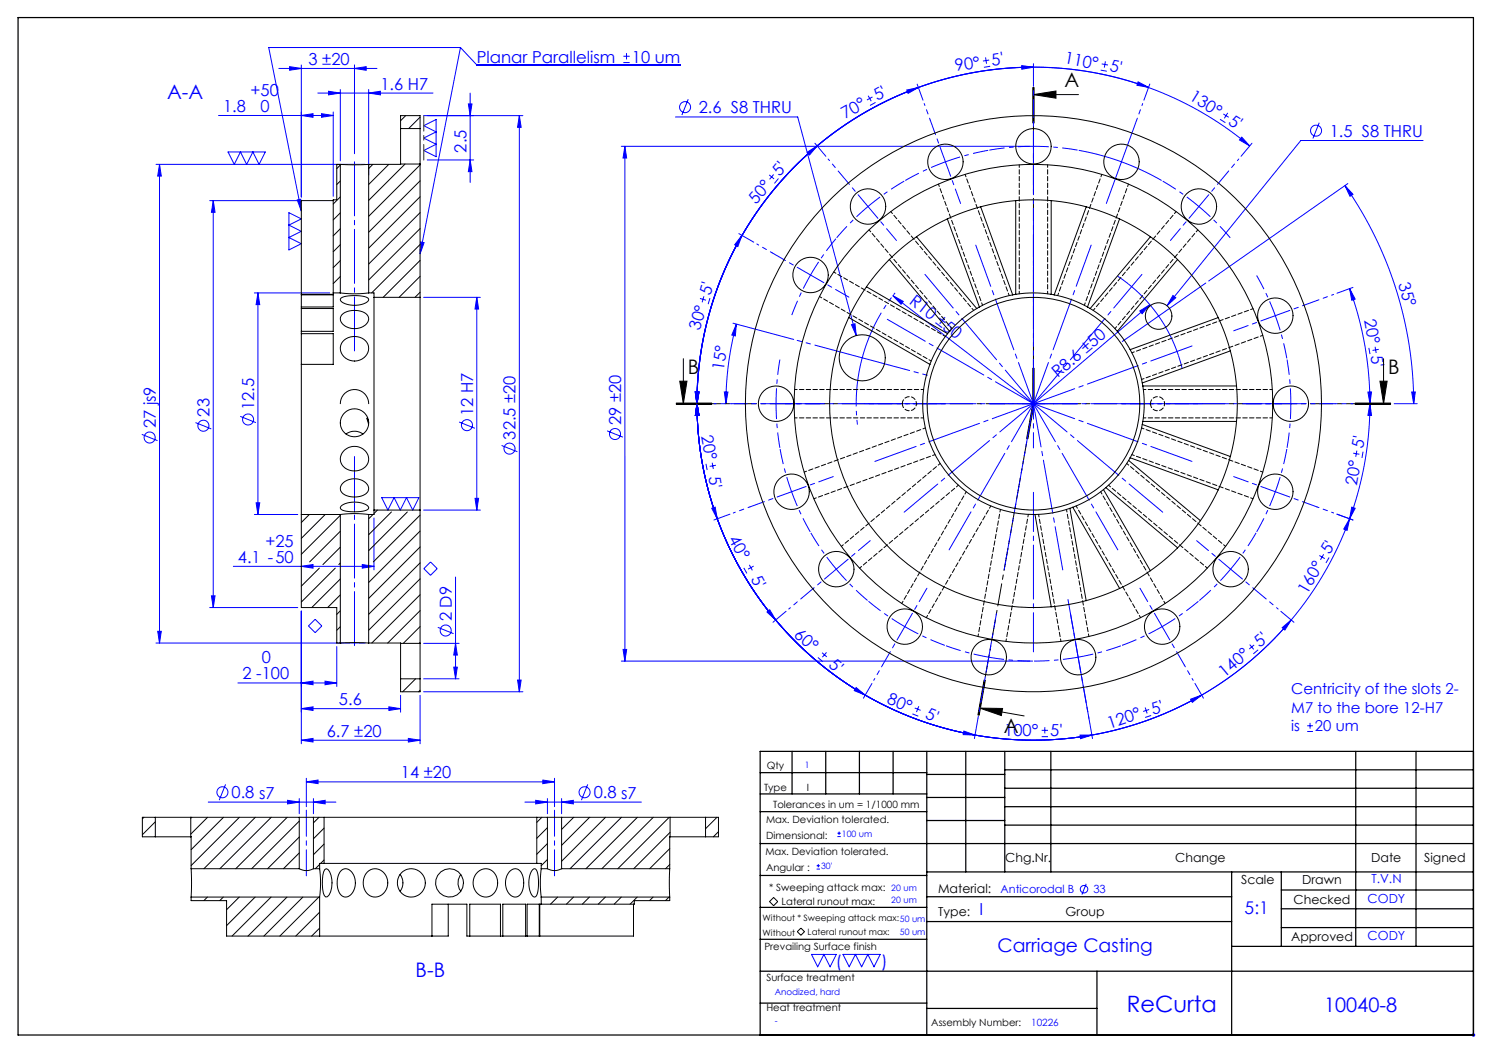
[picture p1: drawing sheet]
<svg xmlns="http://www.w3.org/2000/svg" width="420mm" height="297mm" viewBox="0 0 420 297" stroke-linecap="round" stroke-linejoin="round" font-family="sans-serif">
<g fill="none" stroke="#00f" stroke-width=".28">
<path d="M78.6 19.3h27.7M81.7 18.8l3.3 .5-3.3 .5zM85 18.3v37.3M100 19.3l3.3-.5v1zM100 18.3v25.1M129.9 13.4l4.6 4.9h57.4M129.9 13.4l-11.4 58.2M129.9 13.4h-54.1l9.2 46.1M175.8 17.6h1.8M175.8 15.9h1.8M176.7 15v1.8M278 16.2l.3 1.8"/>
<path d="M279 16.9l-1.7 .3M279.3 18.7l-1.8 .3M288.2 18.5l3.3 .5-3.3 .5zM291.5 19a94.9 94.9 0 0 0-94.9 94.9M291.5 18v5.7M310.5 19.8l1.7 .3M310.8 18l1.7 .3M311.8 17.3l-.3 1.8M61.6 32.6h32.4M85 32.6l3.3-.5v1zM89.6 26.3h32.5M90.7 32.1l3.3 .5-3.3 .5z"/>
<path d="M92.7 25.7l3.3 .6-3.3 .5zM94 31.6v23.8M96 25.3v20.1M104 26.3l3.3-.6v1.1zM104 25.3v24.1M119.5 32.6h28M119.5 35.4l3.5-1.7v10.5l-3.5-1.8 3.5-1.7-3.5-1.8 3.5-1.7zM132.1 29.3h1l-.5 3.3zM132.6 26.3v25.2M146.5 32.6v162.5M146.5 32.6l.5 3.3h-1zM190.5 33h34.5l16.5 61.6"/>
<path d="M194.1 28l-1.8 4.4M244.9 27l.8 1.5M246.1 27.3l-1.6 .9M247 28.9l-1.6 .9M255.8 25.4l3.2-.7-2.9 1.6zM258.7 23.7l1.6 4.6M259 24.7a94.9 94.9 0 0 0-62.4 89.2M320.6 33.9l-8.5 23.5M321 23.1l3 1.5-3.3-.6zM324 24.6a94.9 94.9 0 0 0-127.4 89.3M324.3 23.7l-1.6 4.6M344.1 33.7l1.5 .9"/>
<path d="M345.1 32.1l1.5 1M346.3 31.9l-.9 1.5M350.3 38.7l2.2 2.5-2.9-1.7zM372.1 34.6l-1.8 4.5M401.4 39.6h-34.5l-37.7 46.6M44 46.4h59M45 46.4l.5 3.3h-1zM45 46.4v135M59.1 56.6h24.9M60.1 56.6l.6 3.3h-1.1zM60.1 56.6v114.8M64.3 42.9h10.5l-1.7 3.5-1.8-3.5-1.7 3.5-1.8-3.5-1.7 3.5z"/>
<path d="M81.5 60l3.5 1.7-3.5 1.8 3.5 1.7-3.5 1.8 3.5 1.7-3.5 1.8zM83.8 56.4l1-.2 .2 3.3zM120.5 45.1h13.1M132.6 45.1l.5 3.3h-1zM176.3 41.3v145.2M176.3 41.3l.5 3.3h-1.1zM217 49.3l1.3 1.2M218.2 49.2l-1.1 1.4M219.6 50.4l-1.2 1.3M227.7 42.9l2.8-1.7-2.2 2.5zM229.9 40.4l3 3.7M230.5 41.2a94.9 94.9 0 0 0-33.9 72.7"/>
<path d="M290.5 41.3h-115.2M304.3 42.4a72.6 72.6 0 0 1 23.4 8.5M352.5 41.2a94.9 94.9 0 0 0-101.1-13.3 94.9 94.9 0 0 0-54.8 86M353.2 40.4l-3.1 3.7M379.4 52.3l2.2 2.5-.8 .6zM379.4 52.3a107.2 107.2 0 0 1 19.4 61.6M380.2 51.8l-39.3 27.4M118.6 68.2l1 .2-1.1 3.2zM208.4 65.9l4.2 2.4M209.3 66.4l-1.2 3.1-.9-.5zM209.3 66.4a94.9 94.9 0 0 0-12.7 47.5M71.8 82.6h21.2"/>
<path d="M72.8 82.6l.5 3.3h-1.1zM72.8 82.6v62.5M119.5 83.9h16M134.5 83.9l.5 3.3h-1zM134.5 83.9v60M197.4 84.2l1.8 .5M198.5 83.6l-.5 1.7M200.3 84.1l-.5 1.7M206.7 91.2l17.2 4.5M207.7 91.4l-.3 3.3-1-.2zM207.7 91.4a86.7 86.7 0 0 0-2.9 22.5M231.1 97.7l12.1 3.2"/>
<path d="M240.2 91.6l1-.3 .3 3.3zM247.9 89.4l-2.7 5.6-2 5.9M251.9 83.4l39.6 30.5 32.8-27.9M251.9 83.4l2.9 1.6-.6 .8zM252.5 82.6l-.4 .5M318.3 80.1a43.1 43.1 0 0 1 14.1 20.2M321.5 87.7l2.8-1.7-2.1 2.5zM330.9 83.3l.7 .7-2.4 2.2zM337 82l-20.4 14.3M380.7 81.4l1.5 3-.9 .3zM380.7 81.4a94.9 94.9 0 0 1 5.7 32.5M381.6 81.1l-4.5 1.6"/>
<path d="M386.1 98.1l.3 1.8M387.9 97.8l.3 1.8M388.9 98.5l-1.8 .3M55.1 119.2l4.5 1.8M67.8 117.4l4.4 1.8M129.5 119l4.4 1.8M196.1 110.6h1l-.5 3.3zM196.1 110.6h1.1l-.6 3.3zM196.6 113.9l.6 3.3h-1.1zM196.6 113.9a94.9 94.9 0 0 0 142.4 82.2M196.6 113.9a94.9 94.9 0 0 0 62.4 89.1 94.9 94.9 0 0 0 105.2-28.1M196.6 113.9a94.9 94.9 0 0 0 78.4 93.4 94.9 94.9 0 0 0 105.7-61"/>
<path d="M196.6 113.9a94.9 94.9 0 0 0 5.7 32.4M196.6 113.9a94.9 94.9 0 0 0 22.2 61M196.6 113.9a94.9 94.9 0 0 0 47.5 82.2M196.6 113.9a94.9 94.9 0 0 0 78.4 93.4M196.6 113.9a94.9 94.9 0 0 0 111.4 93.4M204.3 110.6h1l-.5 3.3zM243.2 100.9l-1.2 6.1-.5 6.3M243.2 100.9l12.1 3.3M385.8 110.6h1.1l-.5 3.3zM386.4 113.9l.5 3.3h-1.1zM386.4 113.9a94.9 94.9 0 0 1-5.7 32.4M393.3 113.9h6.5"/>
<path d="M398.2 110.6h1l-.4 3.3zM40 122.5l4.4 1.8M141.5 125.6l4.4 1.8M171.3 121.5l4.4 1.8M199.1 130.8l.4 1.8M200.9 130.5l.3 1.8M201.9 131.2l-1.7 .3M381.7 127.8l1.7 .3M382.7 127.1l-.3 1.7M384.5 127.4l-.3 1.8M65.8 159.7h39.7M71.8 145.1h12.2"/>
<path d="M72.2 141.8h1.1l-.5 3.3zM85 159.7l3.3-.5v1zM102.2 159.2l3.3 .5-3.3 .5zM105.5 146.1v14.6M107.7 140.4h10.5l-1.8 3.5-1.7-3.5-1.8 3.5-1.7-3.5-1.8 3.5zM119.5 143.9h16M134 140.6h1l-.5 3.3zM200.8 143.4l.9-.4 .6 3.3zM205.9 145l-4.5 1.7M211.4 159.3l.8 1.6M212.6 159.7l-1.6 .8M372.1 156.7l1.6 .9"/>
<path d="M373.4 156.4l-.9 1.5M374.9 157.2l-.9 1.6M377.1 145l4.5 1.7M380.7 146.3l-.7 3.3-1-.4zM381.3 143l.9 .4-1.5 2.9zM44.5 178.1h1l-.5 3.3zM59.1 171.4h24.9M59.6 168.1h1.1l-.6 3.3zM85 172.4v37.4M87 176.6l1.9-1.9 1.9 1.9-1.9 1.8zM119.5 160.4l1.9-1.9 1.9 1.9-1.9 1.9zM123.5 176.9l4.4 1.8"/>
<path d="M128.5 162.7v28.8M209.8 160.2l.9 1.5M216.3 172.6l.8-.6 1.7 2.9zM221.7 172.4l-3.7 3.1M301.2 169.1l7 39.2M361.3 172.4l3.7 3.1M361.7 177l2.5-2.1-1.8 2.8zM44 181.4h59M67.1 192.6h27.9M85 199.9l3.3-.5v1zM85 192.6l3.3-.5v1zM85 199.9h28"/>
<path d="M91.7 192.1l3.3 .5-3.3 .5zM95 182.4v11.2M109.7 199.4l3.3 .5-3.3 .5zM113 196.1v4.8M118.5 196.1v13.7M119.5 195.1h28M119.5 181.5h10M119.5 191.5h10M128 188.2h1l-.5 3.3zM128.5 181.5l.5 3.3h-1zM146 191.8h1l-.5 3.3zM175.7 183.2h1.1l-.5 3.3z"/>
<path d="M230.7 185.4l1.4 1.2M231.9 184.1l1.3 1.2M233.1 184l-1.1 1.4M241.5 193.9l2.6 2.2-3.1-1.3zM246 192.8l-2.4 4.1M258 199.7l1.7 .6M259.2 199.2l-.7 1.6M290.5 186.5h-115.2M323 199.6l.6 1.6M335.8 197.2l3.2-1.1-2.7 2zM337.1 192.8l2.4 4.1M352.5 181.8l1.1 1.4"/>
<path d="M353.8 181.9l-1.4 1.1M354.9 183.3l-1.4 1.1M85 208.8l3.3-.5v1zM85 208.8h33.5M86.4 219.5v8M115.2 208.3l3.3 .5-3.3 .5zM156.4 219.5v8M257.4 201.3l1.6 .7M271.9 206.2l3.1 1.1-3.3-.1zM275.8 202.7l-.9 5.6M293.8 207.8h1.8M293.8 206h1.8"/>
<path d="M294.7 205.1v1.8M304.6 207.3h3.4l-3.2 1zM324.1 200.1l-1.7 .6M324.7 201.8l-1.7 .6M368.7 206.3h1.6M368.7 204.7h1.6M369.5 203.9v1.6M58.7 226.2h36.1M63.6 221.2l-1.8 4.5M81.1 225.7l3.3 .5-3.3 .5zM84.4 225.2v4.3M86.4 220.5l3.3-.5v1z"/>
<path d="M86.4 220.5h70M88.4 226.2l3.3-.5v1zM88.4 225.2v4.3M148.1 226.2h32.8M151.1 225.7l3.3 .5-3.3 .5zM153.1 220l3.3 .5-3.3 .5zM154.4 225.2v4.3M158.4 226.2l3.3-.5v1zM158.4 225.2v4.3M165.8 221.2l-1.8 4.5M236.2 236h1M236.2 235h1"/>
<path d="M236.7 234.5v1M230.3 245.1h1M230.3 244.2h1M230.8 243.7v1M306.4 249.3l-1.2 3M228.9 269.2h7l-1.8 3.5-1.7-3.5-1.8 3.5zM237.8 269.2h10.5l-1.8 3.5-1.7-3.5-1.8 3.5-1.7-3.5-1.8 3.5zM415.1 291.9h1M415.3 291.6l.7 .7M415.6 291.4v1M416 291.6l-.7 .7"/>
<circle cx="193.2" cy="30.2" r="1.56"/>
<circle cx="371.2" cy="36.9" r="1.56"/>
<circle cx="70" cy="118.3" r="1.56"/>
<circle cx="131.7" cy="119.9" r="1.56"/>
<circle cx="42.2" cy="123.4" r="1.56"/>
<circle cx="57.4" cy="120.1" r="1.56"/>
<circle cx="143.7" cy="126.5" r="1.56"/>
<circle cx="173.5" cy="122.4" r="1.56"/>
<circle cx="125.7" cy="177.8" r="1.56"/>
<circle cx="62.7" cy="223.5" r="1.56"/>
<circle cx="164.9" cy="223.5" r="1.56"/>
<circle cx="305.8" cy="250.8" r="1.06"/>
</g>
<g fill="none" stroke="#000" stroke-width=".28">
<path d="M291.3 24.7v10M291.5 26.7l6.4-1v2zM291.5 24.7v10M291.5 26.7h12.7M291.7 24.7v10M190.8 113.9h10M190.8 113.7h10M190.8 114h10M191.7 107.5h2.1l-1 6.4zM192.8 101.2v12.7M291.3 103.9v10M291.3 113.8l-1.7 9.9"/>
<path d="M291.5 103.9v10l-1.7 9.8M291.7 113.9l-1.8 9.8M291.7 103.9v10zM382.3 113.9h10M382.3 113.7h10M382.3 114h10M389.2 107.5h2.1l-1 6.4zM390.3 101.2v12.7M276.4 199.7l6.4 .1-.4 2zM276.4 199.7l12.5 2.2M277.6 191.8l-1.8 9.9M277.8 191.8l-1.8 9.9"/>
<path d="M277.9 191.9l-1.7 9.8M218.2 253.1l1.2 1.2-1.2 1.2-1.1-1.2zM224.9 262.8l1-1 1 1-1 1z"/>
</g>
<g fill="none" stroke="#00f" stroke-width=".28" stroke-dasharray="15.2 1.3 1.3 1.3" stroke-dashoffset="10.9" stroke-linecap="butt">
<path d="M244.8 58.3l-4.6 4.2-4.2 4.6M244.8 58.3l5-3.9 5.3-3.3M266.7 45.6l-5.8 2.4-5.5 2.9M266.7 45.6l5.9-1.8 6.1-1.4M291.5 41.3l-6.2 .2-6.2 .8M291.5 41.3l6.2 .2 6.2 .8M338.2 58.3l-5-3.9-5.2-3.3M338.2 58.3l4.6 4.2 4.2 4.6M228.6 77.6l-2.9 5.5-2.4 5.8M228.6 77.6l3.4-5.3 3.8-5M359.7 89l-2.4-5.7-2.8-5.6M359.7 89l1.9 6 1.4 6.1"/>
<path d="M218.9 113.9l.3 6.2 .8 6.2M218.9 113.9l.3-6.3 .8-6.2M364.1 113.9l-.3-6.3-.8-6.2M364.1 113.9l-.3 6.2-.8 6.2M223.3 138.7l2.4 5.8 2.8 5.5M223.3 138.7l-1.9-6-1.4-6.1M359.7 138.7l1.9-6 1.4-6.1M359.7 138.7l-2.4 5.8-2.8 5.5M235.9 160.5l4.2 4.6 4.6 4.3M235.9 160.5l-3.8-4.9-3.4-5.3M255.2 176.7l5.5 2.9 5.8 2.4M255.2 176.7l-5.3-3.3-4.9-3.8"/>
<path d="M327.8 176.7l5.3-3.3 4.9-3.8M327.8 176.7l-5.5 2.9-5.8 2.4M347.1 160.5l3.8-4.9 3.4-5.3M347.1 160.5l-4.2 4.6-4.6 4.3M278.9 185.4l6.2 .8 6.2 .3M278.9 185.4l-6.1-1.4-6-1.9M304.1 185.4l6.1-1.4 6-1.9M304.1 185.4l-6.2 .8-6.2 .3"/>
</g>
<path d="M318.3 80.1l-3.1-2.2M332.4 100.3l1 3.6" fill="none" stroke="#00f" stroke-width=".28" stroke-dasharray="15.2 1.3 1.3 1.3" stroke-linecap="butt"/>
<path d="M247.9 89.4l3.6-5.5M241.5 113.3l.4 6.5" fill="none" stroke="#00f" stroke-width=".28" stroke-dasharray="15.2 1.3 1.3 1.3" stroke-dashoffset="13.9" stroke-linecap="butt"/>
<path d="M291.5 24.7v89.2M276 201.7l15.5-87.8" fill="none" stroke="#000" stroke-width=".28" stroke-dasharray="6.3 1.3 1.3 1.3" stroke-dashoffset="-.8"/>
<path d="M392.3 113.9h-201.5" fill="none" stroke="#000" stroke-width=".28" stroke-dasharray="6.3 1.3 1.3 1.3" stroke-dashoffset="4"/>
<g fill="none" stroke="#00f" stroke-width=".28" stroke-dasharray="15.2 1.3 1.3 1.3" stroke-dashoffset="14.6">
<path d="M262.4 33.9l-1.7-4.7M291.5 28.8v-5M320.6 33.9l1.7-4.7M236.8 48.7l-3.2-3.9M346.2 48.7l3.2-3.9M217.8 71.3l-4.3-2.5M371.5 84.8l4.7-1.8M206.4 113.9h-5M376.6 113.9h5M211.5 143l-4.7 1.7M371.5 143l4.7 1.7M226.3 168.6l-3.8 3.2"/>
<path d="M356.7 168.6l3.8 3.2M249 187.6l-2.5 4.3M276.7 197.7l-.8 4.9M306.3 197.7l.8 4.9M334.1 187.6l2.5 4.3"/>
</g>
<g fill="none" stroke="#00f" stroke-width=".28" stroke-dasharray="15.2 1.3 1.3 1.3" stroke-dashoffset="10.9">
<path d="M244.8 58.3l-8-9.6M244.8 58.3l8.1 9.5M266.7 45.6l-4.3-11.7M266.7 45.6l4.2 11.8M291.5 41.3v-12.5M291.5 41.3v12.5M338.2 58.3l8-9.6M338.2 58.3l-8.1 9.5M228.6 77.6l-10.8-6.3M228.6 77.6l10.9 6.2M359.7 89l11.8-4.2M359.7 89l-11.7 4.3"/>
<path d="M218.9 113.9h-12.5M218.9 113.9h12.5M291.5 113.9v-12.5M291.5 113.9h-12.5M291.5 113.9v12.5M291.5 113.9h12.5M364.1 113.9h12.5M364.1 113.9h-12.5M223.3 138.7l-11.8 4.3M223.3 138.7l11.7-4.3M359.7 138.7l11.8 4.3M359.7 138.7l-11.7-4.3"/>
<path d="M235.9 160.5l-9.6 8.1M235.9 160.5l9.6-8M255.2 176.7l-6.2 10.9M255.2 176.7l6.3-10.8M327.8 176.7l6.3 10.9M327.8 176.7l-6.2-10.8M347.1 160.5l9.6 8.1M347.1 160.5l-9.6-8M278.9 185.4l-2.2 12.3M278.9 185.4l2.2-12.3M304.1 185.4l2.2 12.3M304.1 185.4l-2.2-12.3"/>
</g>
<g fill="none" stroke="#00f" stroke-width=".28" stroke-dasharray="15.2 1.3 1.3 1.3" stroke-dashoffset="2.9">
<path d="M260.9 77.4l30.6 36.5M275.2 69.1l16.3 44.8M291.5 66.3v47.6M307.8 69.1l-16.3 44.8M322.1 77.4l-30.6 36.5M250.3 90.1l41.2 23.8M336.2 97.6l-44.7 16.3M243.9 113.9h47.6M339.1 113.9h-47.6M246.8 130.1l44.7-16.2M336.2 130.1l-44.7-16.2M255 144.5l36.5-30.6"/>
<path d="M267.7 155.1l23.8-41.2M315.3 155.1l-23.8-41.2M328 144.5l-36.5-30.6M283.2 160.7l8.3-46.8M299.8 160.7l-8.3-46.8"/>
</g>
<path d="M337 82l3.1-2.2" fill="none" stroke="#00f" stroke-width=".28" stroke-dasharray="15.2 1.3 1.3 1.3"/>
<path d="M231.1 97.7l-6.2-1.7M255.3 104.2l6.3 1.6" fill="none" stroke="#00f" stroke-width=".28" stroke-dasharray="15.2 1.3 1.3 1.3" stroke-dashoffset="13.9"/>
<path d="M291.5 88.9v-45M266.5 113.9h-45M316.5 113.9h45M291.5 138.9v45" fill="none" stroke="#00f" stroke-width=".28" stroke-dasharray="15.2 1.3 1.3 1.3" stroke-dashoffset="4.2"/>
<path d="M86.4 247v-18.5M156.4 247v-18.5" fill="none" stroke="#00f" stroke-width=".28" stroke-dasharray="15.2 1.3 1.3 1.3" stroke-dashoffset="7.9"/>
<path d="M100 100.2v-55.8M100 127.5v55.9" fill="none" stroke="#00f" stroke-width=".28" stroke-dasharray="15.2 1.3 1.3 1.3" stroke-dashoffset="-1.3"/>
<g fill="none" stroke="#000" stroke-width=".35">
<path d="M5.1 5h410.5v286.9h-410.5zM214.4 217.9h47M223.4 211.9v12M232.9 211.9v12M242.4 211.9v12M251.9 211.9v12M261.4 211.9v80M261.4 218.4h22M272.4 211.9v34M283.4 217.1h132.2M283.4 211.9v34M296.4 211.9v34"/>
<path d="M382.4 211.9v55M399.4 211.9v55M415.6 211.9h-201.2v80M214.4 237.9h201.2M214.4 228.9h47M214.4 223.9h47M261.4 224.9h22M261.4 231.4h22M283.4 222.3h132.2M283.4 227.5h132.2M283.4 232.7h132.2M214.4 255.9h47"/>
<path d="M214.4 246.9h47M261.4 245.9h154.2M261.4 259.9h86M261.4 252.9h86M347.4 245.9v46M361.4 245.9v21M361.4 251h54.2M361.4 256.3h54.2M214.4 273.9h201.2M214.4 264.9h47M309.4 273.9v18M347.4 266.9h68.2"/>
<path d="M361.4 261.6h54.2M214.4 282.9h47M261.4 284.4h48"/>
</g>
<path d="M119.5 32.6v12.5" fill="none" stroke="#f00" stroke-width=".35" stroke-dasharray="6.3 1.3 1.3 1.3" stroke-dashoffset="2"/>
<g fill="#000">
<path d="M291.5 26.7l6.4-1v2zM276.4 199.7l6.4 .1-.4 2z"/>
<path d="M389.2 107.5h2.1l-1 6.4zM191.7 107.5h2.1l-1 6.4z"/>
</g>
<g fill="#00f">
<path d="M251.9 83.4l2.9 1.6-.6 .8z"/>
<path d="M321.5 87.7l2.8-1.7-2.1 2.5z"/>
<path d="M83.8 56.4l1-.2 .2 3.3zM118.6 68.2l1 .2-1.1 3.2z"/>
<path d="M385.8 110.6h1.1l-.5 3.3zM380.7 81.4l1.5 3-.9 .3z"/>
<path d="M398.2 110.6h1l-.4 3.3zM379.4 52.3l2.2 2.5-.8 .6z"/>
<path d="M350.3 38.7l2.2 2.5-2.9-1.7zM196.1 110.6h1.1l-.6 3.3z"/>
<path d="M321 23.1l3 1.5-3.3-.6zM196.1 110.6h1l-.5 3.3z"/>
<path d="M288.2 18.5l3.3 .5-3.3 .5zM196.1 110.6h1.1l-.6 3.3z"/>
<path d="M196.6 113.9l.6 3.3h-1.1zM335.8 197.2l3.2-1.1-2.7 2z"/>
<path d="M255.8 25.4l3.2-.7-2.9 1.6zM196.1 110.6h1.1l-.6 3.3z"/>
<path d="M196.6 113.9l.6 3.3h-1.1zM361.7 177l2.5-2.1-1.8 2.8z"/>
<path d="M227.7 42.9l2.8-1.7-2.2 2.5zM196.1 110.6h1.1l-.6 3.3z"/>
<path d="M196.6 113.9l.6 3.3h-1.1zM380.7 146.3l-.7 3.3-1-.4z"/>
<path d="M209.3 66.4l-1.2 3.1-.9-.5zM196.1 110.6h1l-.5 3.3z"/>
<path d="M381.3 143l.9 .4-1.5 2.9zM386.4 113.9l.5 3.3h-1.1z"/>
<path d="M207.7 91.4l-.3 3.3-1-.2zM204.3 110.6h1l-.5 3.3z"/>
<path d="M132.1 29.3h1l-.5 3.3zM132.6 45.1l.5 3.3h-1z"/>
<path d="M196.6 113.9l.6 3.3h-1.1zM200.8 143.4l.9-.4 .6 3.3z"/>
<path d="M196.6 113.9l.6 3.3h-1.1zM216.3 172.6l.8-.6 1.7 2.9z"/>
<path d="M196.6 113.9l.6 3.3h-1.1zM241.5 193.9l2.6 2.2-3.1-1.3z"/>
<path d="M196.6 113.9l.6 3.3h-1.1zM271.9 206.2l3.1 1.1-3.3-.1z"/>
<path d="M196.6 113.9l.6 3.3h-1.1zM304.6 207.3h3.4l-3.2 1z"/>
<path d="M100 19.3l3.3-.5v1zM81.7 18.8l3.3 .5-3.3 .5z"/>
<path d="M115.2 208.3l3.3 .5-3.3 .5zM85 208.8l3.3-.5v1z"/>
<path d="M330.9 83.3l-1.7 2.9 2.4-2.2zM240.2 91.6l1.3 3-.3-3.3zM81.1 225.7l3.3 .5-3.3 .5zM88.4 226.2l3.3-.5v1zM151.1 225.7l3.3 .5-3.3 .5zM158.4 226.2l3.3-.5v1z"/>
<path d="M85 32.6l3.3-.5v1zM90.7 32.1l3.3 .5-3.3 .5z"/>
<path d="M72.2 141.8h1.1l-.5 3.3zM72.8 82.6l.5 3.3h-1.1z"/>
<path d="M60.1 56.6l.6 3.3h-1.1zM59.6 168.1h1.1l-.6 3.3zM134.5 83.9l.5 3.3h-1zM134 140.6h1l-.5 3.3zM128.5 181.5l.5 3.3h-1zM128 188.2h1l-.5 3.3z"/>
<path d="M45 46.4l.5 3.3h-1zM44.5 178.1h1l-.5 3.3z"/>
<path d="M146.5 32.6l.5 3.3h-1zM146 191.8h1l-.5 3.3z"/>
<path d="M175.7 183.2h1.1l-.5 3.3zM176.3 41.3l.5 3.3h-1.1z"/>
<path d="M85 199.9l3.3-.5v1zM109.7 199.4l3.3 .5-3.3 .5zM85 192.6l3.3-.5v1zM91.7 192.1l3.3 .5-3.3 .5zM85 159.7l3.3-.5v1zM102.2 159.2l3.3 .5-3.3 .5zM86.4 220.5l3.3-.5v1zM153.1 220l3.3 .5-3.3 .5z"/>
<path d="M92.7 25.7l3.3 .6-3.3 .5zM104 26.3l3.3-.6v1.1z"/>
</g>
<g fill="none" stroke="#000" stroke-width=".28">
<path d="M113 36.3v10M113 36.3v-3.7h5.5v3.7M113 36.3h5.5M114.4 32.6l-1.4 1.5M118.5 33l-3.2 3.3M118.5 36.3v10M94 56.6h-9v26.4M96 46.4h8M96 46.4v36.2M96 46.4h-1v10h-1v26.2M96 55.5l-2 2M96 46.6l-1 1"/>
<path d="M96 51.1l-1 1M104 46.4v36.2M105.2 46.4l-1.2 1.1M109.7 46.4l-5.7 5.6M113 46.3l-9 .1M113 46.3h5.5M114.2 46.3l-10.2 10.2M118.5 46.5l-14.5 14.5M118.5 51l-14.5 14.5M118.5 55.5l-14.5 14.5M118.5 60l-14.5 14.5M118.5 46.3v37.6"/>
<path d="M276.6 58.3a57.6 57.6 0 0 0-9.4 3.4M276.6 58.3l9.1 24.9M286.5 56.6a57.5 57.5 0 0 0-9.9 1.7M286.5 56.6a57.5 57.5 0 0 1 10 0M286.5 56.6v26.4M296.5 56.6a57.5 57.5 0 0 1 9.9 1.7M296.5 56.6v26.4M306.4 58.3a57.5 57.5 0 0 1 9.4 3.4M306.4 58.3l-9 24.9M96 60l-2 2M96 64.5l-2 2M96 69l-2 2"/>
<path d="M96 73.5l-2 2M96 78l-2 2M118.5 64.5l-14.5 14.5M118.5 69l-13.7 13.6M118.5 73.5l-10.4 10.4M118.5 77.9l-5.9 6M250.9 73.2a57.5 57.5 0 0 0-6.5 7.7M250.9 73.2l16.9 20.2M258.5 66.8a57.5 57.5 0 0 0-7.6 6.4M258.5 66.8l17 20.2M267.2 61.7a57.5 57.5 0 0 0-8.7 5.1M267.2 61.7l9.1 24.9"/>
<path d="M315.8 61.7a57.5 57.5 0 0 1 8.7 5.1M315.8 61.7l-9 24.9M324.5 66.8a57.5 57.5 0 0 1 7.7 6.4M324.5 66.8l-17 20.2M332.2 73.2a57.5 57.5 0 0 1 11.4 16.4M332.2 73.2l-17 20.2M85 94.1h9v8.7h-9M85 93.4v.7M85 87h9v6.4h-9M85 86.6v.4M85 83.2h9v3.4h-9M85 83v.2"/>
<path d="M85 83.2v3.4M85 87v6.4M85 94.1v8.7M94 82.6v.4h-9M94 82.6h2M96 82.6a31.3 31.3 0 0 0 8 0M96 82.5l-.1 .1M96.3 84a10.6 10.6 0 0 1 7.5 .1 .97 .97 0 0 1-.9 1.4 6.9 6.9 0 0 1-6.8-.7l-.1-.3zM96.5 88.7a5.6 5.6 0 0 1 7.3 .4 2.57 2.57 0 0 1-2.3 3.4 4.5 4.5 0 0 1-5.5-2.2l.1-.9zM96.7 96.3a4.3 4.3 0 0 1 7.2 1.3 4 4 0 0 1-3.8 4.2 4 4 0 0 1-4.1-3.9zM104 82.6h1.5v1.3M105.5 83.9v60"/>
<path d="M105.5 83.9h13M118.5 82.4l-1.4 1.5M118.5 83.9v60M239.4 89.6a57.5 57.5 0 0 0 57.1 81.5M239.4 89.6l22.9 13.2M244.4 80.9a57.5 57.5 0 0 0-5 8.7M244.4 80.9l22.9 13.2M267.3 94.1a31.2 31.2 0 0 0-5 8.7M267.8 93.4l-.5 .7M275.5 87a31.3 31.3 0 0 0-7.7 6.4M276.3 86.6l-.8 .4M285.7 83.2a31.3 31.3 0 0 0-9.4 3.4"/>
<path d="M286.5 83l-.8 .2M286.5 83a31.2 31.2 0 0 1 10 0M296.5 83l.9 .2M297.4 83.2a31.3 31.3 0 0 1 9.4 3.4M306.8 86.6l.7 .4M307.5 87a31.3 31.3 0 0 1 7.7 6.4M315.2 93.4l1.9 2.5 1.7 2.7M318.8 98.6a31.2 31.2 0 0 1 3.4 9.4M343.6 89.6a57.5 57.5 0 0 1 3.4 9.4M343.6 89.6l-24.8 9M347 99a57.5 57.5 0 0 1 1.8 9.9M347 99l-24.8 9"/>
<path d="M85 102.8v42.3M96 113.9a4 4 0 0 1 4-4 4 4 0 0 1 4 4M104 119.3l-.5-1.4 .5 1.9M262.3 102.8a31.2 31.2 0 0 0 29.6 42.3M322.2 108l.2 .9M322.2 119.7a31.2 31.2 0 0 1-3.4 9.4M322.2 119.7l24.8 9.1M322.4 118.9l-.2 .8M322.4 108.9a31.3 31.3 0 0 1 0 10M322.4 118.9h26.4M322.4 108.9h26.4M348.8 118.9a57.5 57.5 0 0 1-1.8 9.9"/>
<path d="M348.8 108.9a57.5 57.5 0 0 1 0 10M96.5 136.5a4.7 4.7 0 0 1 7.4 .6 2.5 2.5 0 0 1-2.7 3 5.2 5.2 0 0 1-5-1.5 1.86 1.86 0 0 1 .3-2.1zM96.9 127.2a4 4 0 0 1 4.7-1 4 4 0 0 1 2.3 4.1 4.2 4.2 0 0 1-4.1 2.5 4.2 4.2 0 0 1-3.8-2.8l.1-1.2zM97.6 122.4a4 4 0 0 1 4.8 0M311.3 138.1a31.2 31.2 0 0 1-8.7 5M311.3 138.1l13.2 22.9M311.9 137.5l-.6 .6M311.9 137.5l20.3 17M318.3 129.9a31.3 31.3 0 0 1-6.4 7.6M318.3 129.9l20.3 17M318.8 129.1l-.5 .8M318.8 129.1l24.8 9.1"/>
<path d="M343.6 138.2a57.5 57.5 0 0 1-5 8.7M347 128.8a57.5 57.5 0 0 1-3.4 9.4M85 145.1h11M85 145.1v26.3h10v10h1M87.2 145.1l-2.2 2.3M91.7 145.1l-6.7 6.8M96 145.1l3.9-.2 4.1 .2M96 145.1v36.3M96 154.3l-4.9 4.9M96 158.8l-.4 .4M96 145.3l-11 11M96 149.8l-8.7 8.7"/>
<path d="M96.3 142.7a6.8 6.8 0 0 1 7.6 .2 .85 .85 0 0 1-.1 .8 .85 .85 0 0 1-.9 .4 11.5 11.5 0 0 1-6.7-.5l-.2-.4zM104 145.1v36.3M105.2 145.1l-1.2 1.2M105.5 143.9v1.2h-1.5M105.5 143.9h13M106.5 143.9l-1 .9M110.4 144.4l-6.4 6.4M114.9 144.4l-10.9 10.9M118.5 145.3l-13.2 13.2M118.5 149.8l-14.5 14.5M118.5 154.3l-14.5 14.5M118.5 158.8l-14.5 14.5"/>
<path d="M118.5 143.9v37.6M291.9 145.1l4.6 26M301.8 143.4a31.2 31.2 0 0 1-9.9 1.7M301.8 143.4l4.6 26M302.6 143.1l-.8 .3M302.6 143.1l13.2 22.9M332.2 154.5a57.6 57.6 0 0 1-7.7 6.5M338.6 146.9a57.6 57.6 0 0 1-6.4 7.6M90.1 160.2l-5.1 5.1M94.6 160.2l-9.6 9.6M96 163.3l-8.1 8.1M96 167.8l-3.6 3.6"/>
<path d="M96 172.3l-1 1M96 176.8l-1 1M118.5 163.3l-14.5 14.5M118.5 167.7l-13.6 13.7M118.5 172.2l-9.1 9.2M118.5 176.7l-4.7 4.8M306.4 169.4a57.5 57.5 0 0 1-9.9 1.7M315.8 166a57.4 57.4 0 0 1-9.4 3.4M324.5 161a57.5 57.5 0 0 1-8.7 5M96 181.4h8M96 181.3l-.1 .1M104 181.4l9 .1"/>
<path d="M113 181.5v10M113 191.5v3.6h5.5v-3.6M113 181.5h5.5M113 191.5h5.5M117.2 191.5l-3.6 3.6M118.5 181.2l-.3 .3M118.5 194.7l-.4 .4M118.5 181.5v10M40.6 230.5l-.4 .5M43.8 231.8l-3.6 3.6M43.8 236h10M43.8 230.5h10"/>
<path d="M43.8 230.5h-3.6v5.5h3.6M43.8 230.5v5.5M53.8 236l.1 9M53.8 230.5h30.6M53.8 230.5v5.5M54.1 230.5l-.3 .3M58.5 230.5l-4.7 4.8M63 230.5l-9.1 9.2M67.5 230.5l-13.6 13.6M72 230.5l-14.5 14.5M76.5 230.5l-14.5 14.5M81 230.5l-14.5 14.5"/>
<path d="M84.4 236.1l-8.9 8.9M84.4 231.6l-13.4 13.4M84.4 230.5h4M84.4 230.5v14.5M88.4 230.5v14.5M88.4 230.5h3M90 230.5l-1.6 1.6M91.4 230.5h60M91.4 230.5v13M91.4 233.6l-3 3M91.4 238.1l-3 3M151.4 230.5h3"/>
<path d="M151.4 230.5v13M152.8 230.5l-1.4 1.5M154.4 237.9l-3 3M154.4 233.4l-3 3M154.4 230.5h4M154.4 230.5v14.5M158.4 230.5v14.5M158.4 230.5h30.6M161.8 230.5l-3.4 3.4M166.3 230.5l-7.9 7.9M170.8 230.5l-12.4 12.4M175.3 230.5l-14.5 14.5"/>
<path d="M179.8 230.5l-14.5 14.5M184.3 230.5l-14.5 14.5M188.8 230.5l-14.5 14.5M188.9 239.4l-5.7 5.6M189 234.8l-10.2 10.2M189 236h10M189 230.5h10M189 236l-.1 9M189 230.5v5.5M199 230.5h3.7v5.5h-3.7M199 230.5v5.5M202.2 230.5l-3.2 3.2"/>
<path d="M202.7 234.6l-1.5 1.4M53.9 245v8M53.9 253h36.3M53.9 245h30.5M53.9 253v1h10v10h26.3M54 253l-.1 .1M58.5 253l-1 1M63 253l-1 1M67.5 253l-3.6 3.6M72 253l-8.1 8.1M76.5 253l-11 11M80.9 253l-11 11"/>
<path d="M84.4 240.6l-4.4 4.4M84.4 245a4 4 0 0 0 4 0M85.4 253l-11 11M88.4 245h1.8M89.9 253l-11 11M90.2 243.8l-1.3 1.2M90.2 257.3l-6.8 6.7M90.2 245a31.2 31.2 0 0 1 0 8M90.2 253v11M91.4 243.5h60M91.4 243.5h-1.2v1.5M91.4 242.6l-1 .9"/>
<path d="M91.6 245.3l.4-.3a3.3 3.3 0 0 1 1.6 3.1 6.3 6.3 0 0 1-1.2 4.8l-.5 .1a4.4 4.4 0 0 1-1-3.5 7.9 7.9 0 0 1 .7-4.2zM96.1 245.7a2.2 2.2 0 0 1 3.7 1.2 4.7 4.7 0 0 1-1.7 6 2.37 2.37 0 0 1-2.9-2.4 5.9 5.9 0 0 1 .9-4.8zM103.7 245.9a3.6 3.6 0 0 1 4.2-.2 3.6 3.6 0 0 1 1.4 4 3.4 3.4 0 0 1-3.5 3.3 3.4 3.4 0 0 1-3.3-3.5l.2-2zM112.9 246.6a4 4 0 0 1 0 4.8M126.4 255v9h-4.6M130 246.7a3.8 3.8 0 0 0 0 4.6M134.8 245.9a3.4 3.4 0 0 1 3.9-.4 3.4 3.4 0 0 1 1.7 3.5 3.4 3.4 0 0 1-1.6 3.4 3.4 3.4 0 0 1-3.8-.1 4.2 4.2 0 0 1-.2-6.4zM143.8 245.7a2.04 2.04 0 0 1 2.2-.5 2.04 2.04 0 0 1 1.4 1.7 6 6 0 0 1-.9 5.7 2.09 2.09 0 0 1-3.2-1 5 5 0 0 1 .5-5.9zM150.3 245.3a.74 .74 0 0 1 .8-.2 .74 .74 0 0 1 .4 .8l.4 2.7a7.4 7.4 0 0 1-.8 4.3l-.2 .1a2.84 2.84 0 0 1-1.7-2.9 6.6 6.6 0 0 1 1.1-4.8zM151.4 243.5h1.3v1.5M152.7 245a31.3 31.3 0 0 0 0 8M152.7 255h-.4v9"/>
<path d="M152.7 253v2M152.7 253h36.2M152.7 245h1.7M152.8 253l-.1 .2M154.4 242.4l-1.7 1.8M154.4 245a4 4 0 0 0 4 0M157.3 253l-2 2M158.4 245h30.5M161.8 253l-2 2M166.3 253l-2 2M170.8 253l-2 2M175.2 253l-2 2"/>
<path d="M178.7 255v9h-26.4M179.7 253l-2 2M184.2 253l-1 1M188.7 253l-1 1M188.9 245v8M188.9 253v1h-10v1h-26.2M188.9 243.8l-1.2 1.2M90.2 261.8l-2.3 2.2M90.2 264h31.6M121.8 264v-9h9.9v9h.8M132.5 264v-9h8.7v9M132.5 264h8.7"/>
<path d="M141.2 264h.6M141.8 264v-9h6.5v9M141.8 264h6.5M148.3 264h.4M148.7 264v-9h3.4v9M148.7 264h3.4M152.1 264h.2"/>
<circle cx="244.8" cy="58.3" r="5"/>
<circle cx="266.7" cy="45.6" r="5"/>
<circle cx="291.5" cy="41.3" r="5"/>
<circle cx="316.3" cy="45.6" r="5"/>
<circle cx="338.2" cy="58.3" r="5"/>
<circle cx="228.6" cy="77.6" r="5"/>
<circle cx="326.8" cy="89.1" r="3.7"/>
<circle cx="359.7" cy="89" r="5"/>
<circle cx="100" cy="119.3" r="4"/>
<circle cx="218.9" cy="113.9" r="5"/>
<circle cx="243.2" cy="100.9" r="6.5"/>
<circle cx="291.5" cy="113.9" r="30"/>
<circle cx="291.5" cy="113.9" r="81.2"/>
<circle cx="291.5" cy="113.9" r="67.5"/>
<circle cx="364.1" cy="113.9" r="5"/>
<circle cx="223.3" cy="138.7" r="5"/>
<circle cx="359.7" cy="138.7" r="5"/>
<circle cx="235.9" cy="160.5" r="5"/>
<circle cx="255.2" cy="176.7" r="5"/>
<circle cx="327.8" cy="176.7" r="5"/>
<circle cx="347.1" cy="160.5" r="5"/>
<circle cx="278.9" cy="185.4" r="5"/>
<circle cx="304.1" cy="185.4" r="5"/>
<circle cx="116" cy="249" r="4"/>
<circle cx="126.8" cy="249" r="4"/>
</g>
<path d="M254.5 113.9a2 2 0 0 1 2.9-1.8 2 2 0 0 1 .3 3.4 2 2 0 0 1-3.2-1.4v-.2M324.5 113.9a2 2 0 0 1 2.9-1.8 2 2 0 0 1 .3 3.4 2 2 0 0 1-3.2-1.4v-.2" fill="none" stroke="#000" stroke-width=".28" stroke-dasharray="1.3 .6" stroke-dashoffset=".1"/>
<g fill="none" stroke="#000" stroke-width=".28" stroke-dasharray="1.3 .6" stroke-dashoffset=".5">
<path d="M264.7 51.9l12.4 34.2M287.5 46.5v36.4M310.8 49.2l-12.5 34.2M331.8 59.7l-23.4 27.9M245.1 64.8l23.4 27.9M231.2 83.6l31.5 18.2M266.7 94.9l-31.6-18.2M274.6 87.6l-23.3-27.9M284.7 83.4l-12.5-34.2M295.5 82.9v-36.4M305.9 86.1l12.4-34.2M314.5 92.7l23.4-27.9"/>
<path d="M353.5 87.1l-34.2 12.4M224.1 117.9h36.4M260.5 109.9h-36.4M322 107l34.2-12.4M322.5 117.9h36.4M358.9 109.9h-36.4M261 120.7l-34.2 12.5M265.2 130.7l-27.9 23.4M272.5 138.7l-18.2 31.5M312.7 136.9l27.9 23.3M319.3 128.2l34.2 12.5M356.2 133.2l-34.2-12.5"/>
<path d="M229.6 140.7l34.1-12.5M282.2 143.7l-6.3 35.8M292.9 145.1l6.4 35.8M303.5 142.7l18.2 31.5M345.7 154.1l-27.9-23.4M242.5 160.2l27.8-23.3M261.3 174.2l18.2-31.5M307.1 179.5l-6.3-35.8M328.7 170.2l-18.2-31.5M283.7 180.9l6.4-35.8"/>
</g>
<text font-size="6.3" fill="#00f" x="317.8" y="285.3">ReCurta</text>
<g font-size="5.6" fill="#00f">
<text x="47.1" y="27.9">A-A</text>
<text x="117.2" y="275.6">B-B</text>
<text x="373.5" y="285.3">10040-8</text>
</g>
<g font-size="5.6">
<text x="300.3" y="24.4">A</text>
<text x="194" y="105.5">B</text>
<text x="391.5" y="105.5">B</text>
<text x="283.2" y="206.6">A</text>
</g>
<text font-size="5.3" fill="#00f" x="281.3" y="268.4">Carriage Casting</text>
<text font-size="4.9" fill="#00f" x="351.1" y="257.8">5:1</text>
<g font-size="4.7" fill="#00f">
<text x="134.5" y="17.6">Planar Parallelism</text>
<text x="178.2" y="17.6">10 um</text>
<text x="300.1" y="17.9" transform="rotate(10 300.1 17.9)">110°</text>
<text x="87" y="18.3">3 ±20</text>
<text x="269.6" y="20.2" transform="rotate(-9 269.6 20.2)">90°</text>
<text x="279.9" y="18.5" transform="rotate(-9 279.9 18.5)">5'</text>
<text x="312.8" y="20.1" transform="rotate(10 312.8 20.1)">5'</text>
<text x="70.7" y="27.1">+50</text>
<text x="107.3" y="25.2">1.6 H7</text>
<text x="247.5" y="28.5" transform="rotate(-29 247.5 28.5)">5'</text>
<text x="335.2" y="28" transform="rotate(32 335.2 28)">130°</text>
<text x="62.9" y="31.5">1.8</text>
<text x="73.5" y="31.6">0</text>
<text x="197.1" y="31.9">2.6 S8 THRU</text>
<text x="238.4" y="33.6" transform="rotate(-29 238.4 33.6)">70°</text>
<text x="346.2" y="34.9" transform="rotate(32 346.2 34.9)">5'</text>
<text x="375.1" y="38.6">1.5 S8 THRU</text>
<text x="131.6" y="43" transform="rotate(-90 131.6 43)">2.5</text>
<text x="219.9" y="49.8" transform="rotate(-50 219.9 49.8)">5'</text>
<text x="213.3" y="57.8" transform="rotate(-50 213.3 57.8)">50°</text>
<text x="200.4" y="83.5" transform="rotate(-74 200.4 83.5)">5'</text>
<text x="394.4" y="80.1" transform="rotate(74 394.4 80.1)">35°</text>
<text x="256.3" y="85.5" transform="rotate(38 256.3 85.5)">R10 ±50</text>
<text x="197.4" y="93.4" transform="rotate(-74 197.4 93.4)">30°</text>
<text x="384.8" y="90.3" transform="rotate(80 384.8 90.3)">20°</text>
<text x="386.6" y="100.5" transform="rotate(80 386.6 100.5)">5'</text>
<text x="204.1" y="104.8" transform="rotate(-82 204.1 104.8)">15°</text>
<text x="298.4" y="106.7" transform="rotate(-40 298.4 106.7)">R8.6 ±50</text>
<text x="59.1" y="117.5" transform="rotate(-90 59.1 117.5)">23</text>
<text x="71.7" y="115.8" transform="rotate(-90 71.7 115.8)">12.5</text>
<text x="133.4" y="117.3" transform="rotate(-90 133.4 117.3)">12 H7</text>
<text x="175.2" y="119.8" transform="rotate(-90 175.2 119.8)">29 ±20</text>
<text x="43.9" y="120.8" transform="rotate(-90 43.9 120.8)">27 js9</text>
<text x="145.4" y="124" transform="rotate(-90 145.4 124)">32.5 ±20</text>
<text x="197.8" y="123" transform="rotate(80 197.8 123)">20°</text>
<text x="384.5" y="126.8" transform="rotate(-80 384.5 126.8)">5'</text>
<text x="199.9" y="134.5" transform="rotate(80 199.9 134.5)">5'</text>
<text x="382.7" y="137" transform="rotate(-80 382.7 137)">20°</text>
<text x="74.9" y="154.2">+25</text>
<text x="205.4" y="152" transform="rotate(61 205.4 152)">40°</text>
<text x="67.1" y="158.7">4.1 -50</text>
<text x="375.1" y="156.7" transform="rotate(-60 375.1 156.7)">5'</text>
<text x="211.7" y="163.4" transform="rotate(61 211.7 163.4)">5'</text>
<text x="368.7" y="167.9" transform="rotate(-60 368.7 167.9)">160°</text>
<text x="127.4" y="175.3" transform="rotate(-90 127.4 175.3)">2 D9</text>
<text x="223.8" y="179.3" transform="rotate(41 223.8 179.3)">60°</text>
<text x="355.3" y="182.8" transform="rotate(-40 355.3 182.8)">5'</text>
<text x="68.4" y="191.6">2 -100</text>
<text x="73.8" y="187.1">0</text>
<text x="233.5" y="187.8" transform="rotate(41 233.5 187.8)">5'</text>
<text x="345.4" y="191.1" transform="rotate(-40 345.4 191.1)">140°</text>
<text x="95.6" y="198.9">5.6</text>
<text x="250" y="198.4" transform="rotate(22 250 198.4)">80°</text>
<text x="260.8" y="202.6" transform="rotate(22 260.8 202.6)">5'</text>
<text x="325.3" y="201.5" transform="rotate(-18 325.3 201.5)">5'</text>
<text x="92.2" y="207.8">6.7 ±20</text>
<text x="283.3" y="207.7">100°</text>
<text x="296.2" y="207.7">5'</text>
<text x="313" y="205.6" transform="rotate(-18 313 205.6)">120°</text>
<text x="113.1" y="219.5">14 ±20</text>
<text x="65.3" y="225.2">0.8 s7</text>
<text x="167.5" y="225.2">0.8 s7</text>
<text x="276.2" y="258.1">I</text>
<text x="235.7" y="272.7">(</text>
<text x="248.6" y="272.7">)</text>
</g>
<g font-size="4.2" fill="#00f">
<text x="364.2" y="195.8">Centricity of the slots 2-</text>
<text x="364.2" y="201.1">M7 to the bore 12-H7</text>
<text x="364.2" y="206.3">is</text>
<text x="370.9" y="206.3">20 um</text>
</g>
<g font-size="3.5">
<text x="283.6" y="243.1">Chg.Nr.</text>
<text x="331.5" y="243.1">Change</text>
<text x="386.8" y="243.1">Date</text>
<text x="401.7" y="243.1">Signed</text>
<text x="264.6" y="252">Material:</text>
<text x="350.1" y="249.3">Scale</text>
<text x="367.3" y="249.3">Drawn</text>
<text x="364.9" y="254.9">Checked</text>
<text x="264.6" y="258.3">Type:</text>
<text x="300.6" y="258.3">Group</text>
<text x="364.2" y="265.4">Approved</text>
</g>
<g font-size="3.5" fill="#00f">
<text x="386.8" y="249.1">T.V.N</text>
<text x="385.8" y="254.6">CODY</text>
<text x="385.8" y="265">CODY</text>
</g>
<g font-size="3.2" fill="#00f">
<text x="282.2" y="252">Anticorodal B</text>
<text x="308.4" y="252">33</text>
</g>
<g font-size="2.8">
<text x="216.3" y="216.9">Qty</text>
<text x="215.5" y="223">Type</text>
<text x="218.1" y="227.9">Tolerances in um = 1/1000 mm</text>
<text x="227.6" y="223">I</text>
<text x="216.1" y="232.2">Max. Deviation tolerated.</text>
<text x="216.1" y="236.6">Dimensional:</text>
<text x="215.9" y="241.2">Max. Deviation tolerated.</text>
<text x="216.1" y="245.6">Angular :</text>
<text x="217" y="251.4">* Sweeping attack max:</text>
<text x="220.5" y="255.2">Lateral runout max:</text>
<text x="215.6" y="268">Prevailing Surface finish</text>
<text x="216.2" y="276.8">Surface treatment</text>
<text x="216.2" y="285.2">Heat treatment</text>
<text x="262.7" y="289.4">Assembly Number:</text>
</g>
<text font-size="2.8" fill="#00f" x="290.9" y="289.5">10226</text>
<g font-size="2.5" fill="#00f">
<text x="227" y="216.7">1</text>
<text x="237.5" y="236">100 um</text>
<text x="231.6" y="245.1">30'</text>
<text x="251.4" y="251.2">20 um</text>
<text x="251.4" y="254.7">20 um</text>
<text x="253.8" y="263.9">50 um</text>
<text x="218.5" y="280.6">Anodized, hard</text>
<text x="218.5" y="288.9">-</text>
</g>
<g font-size="2.5">
<text x="215.1" y="263.9">Without</text>
<text x="215.1" y="259.9">Without * Sweeping attack max:50 um</text>
<text x="227.8" y="263.8">Lateral runout max:</text>
</g>
</svg>
